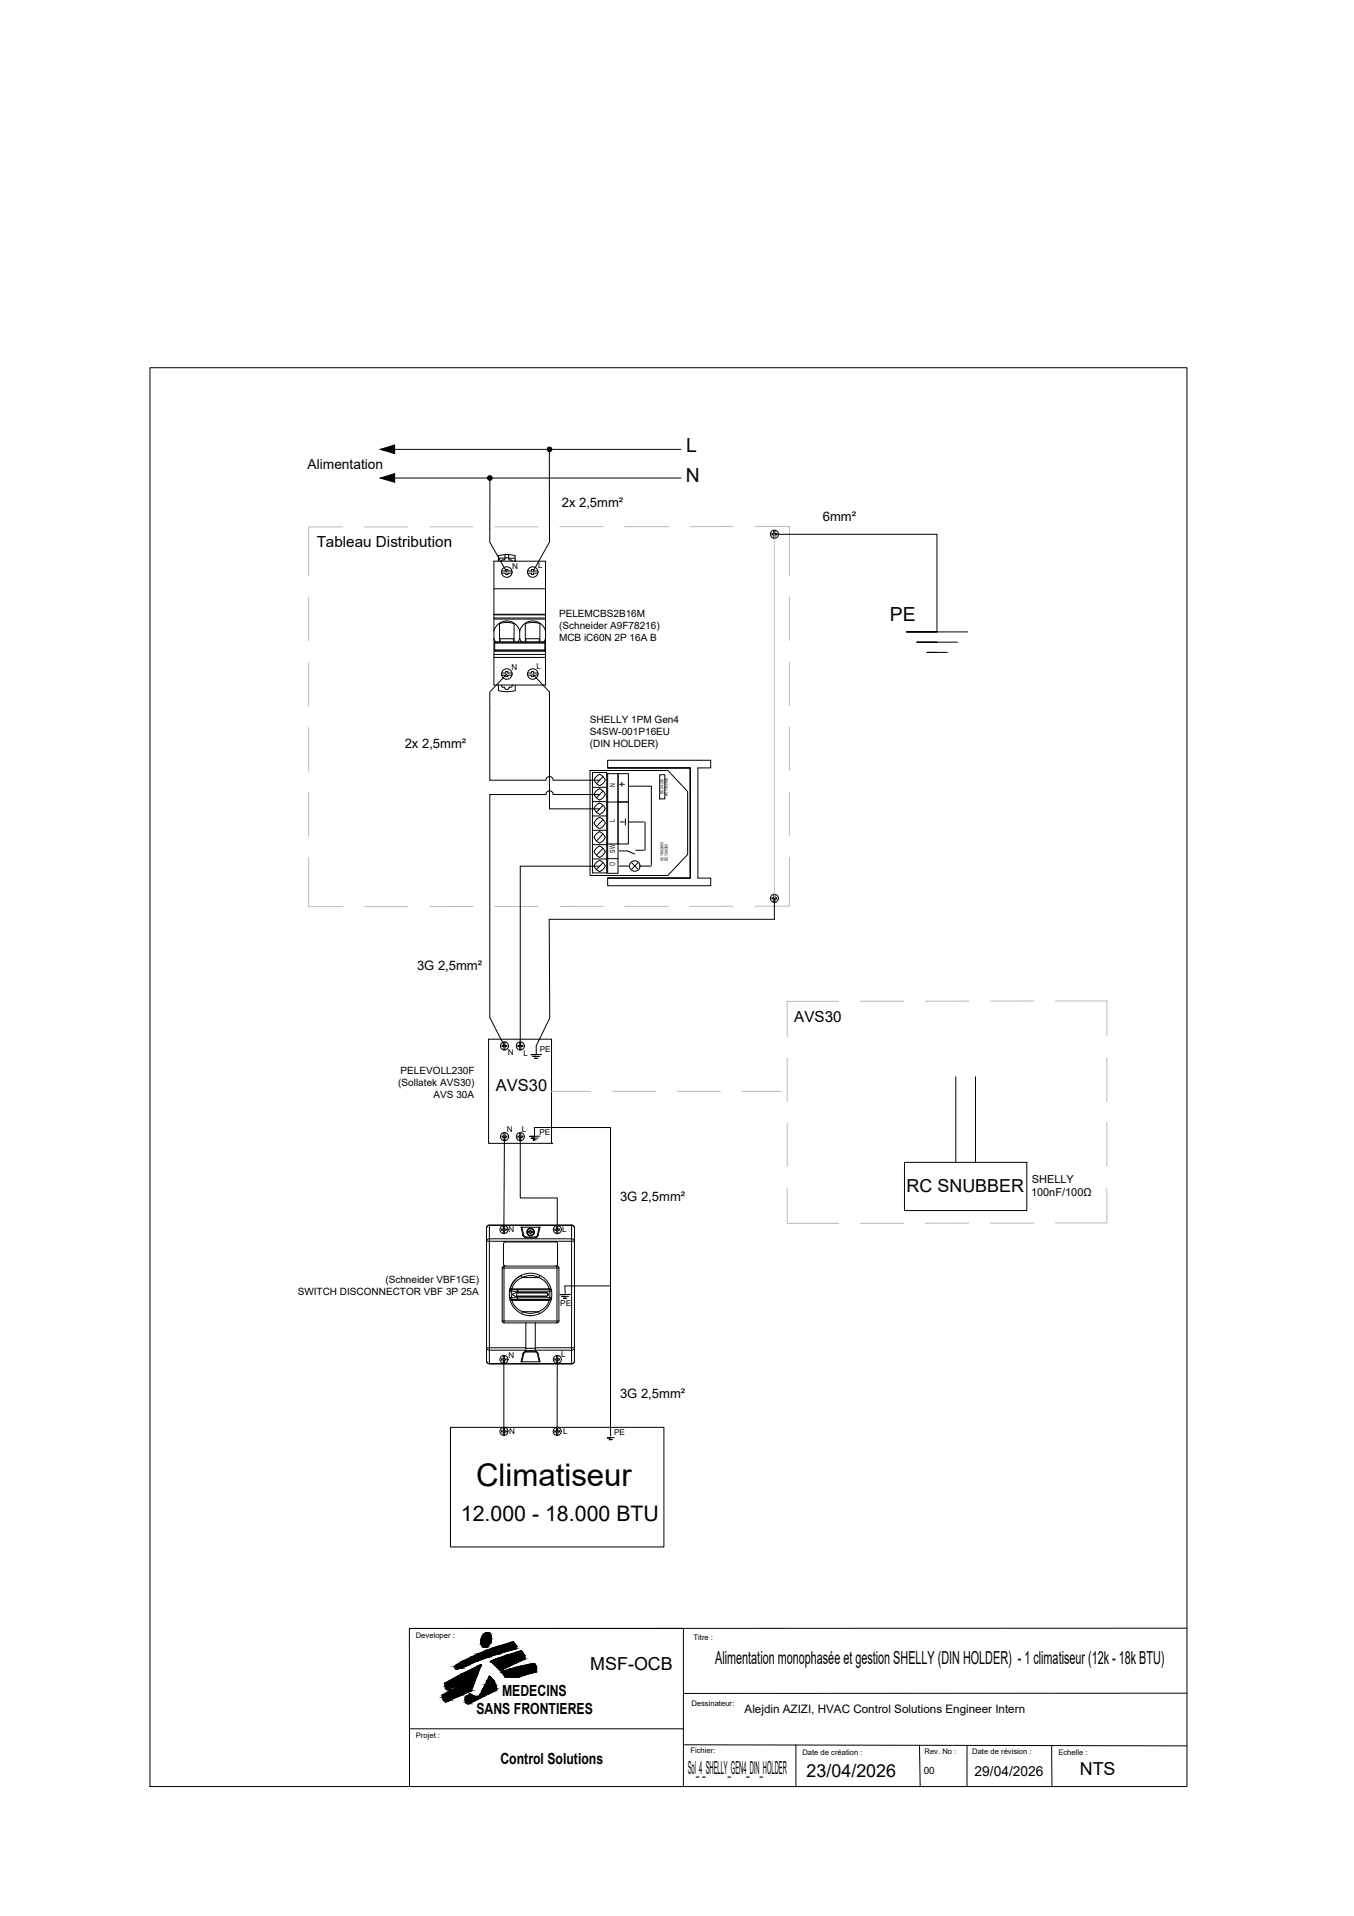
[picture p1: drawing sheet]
<svg xmlns="http://www.w3.org/2000/svg" width="210mm" height="297mm" viewBox="0 0 210 297" stroke-linecap="round" stroke-linejoin="round" font-family="sans-serif">
<!-- layer: 01_Puissance -->
<g fill="none" stroke="#000" stroke-width=".16">
<path d="M61.2 69.7h44.4M61.2 74.1h44.4M76 74.1l-.1 9.9 2.7 4.7M85.2 69.7v14.3l-2.6 4.7M120 82.8h25.3v15.2h-4.8h9.5M145.3 99.6h-3.2h6.3M78.6 104.5l-2.7 2.8v13.7h8.7a.56 .56 0 0 1 .6-.6 .56 .56 0 0 1 .6 .5M82.6 104.5l2.6 2.8v18.1M145.3 101.1h-1.6h3.2M85.7 121h7.3M85.7 123.2h7.3M85.8 123.2a.56 .56 0 0 0-.6-.6 .56 .56 0 0 0-.6 .6h-8.7v34.6l2.3 4.3"/>
<path d="M93 134.3h-12.3v27.9M120 139.3v3.2h-34.9l.1 15.3-2.1 4.3v1.4h-.8h1.7M78.2 176.2l-.1 14.4M80.7 176.2v9.5h5.7v4.9M82.9 176.4l-.6 .1 1.1-.1M83.1 163.8h-.5h1.1M83.1 164.1h-.2h.5M83.1 176.7h-.5h.3M83.7 176.1l-1.7 .1h.9v-1.4h11.7l.1 47.8M85.5 177.3h.1M85.5 161.1v.1M148.2 166.9v13.3"/>
<path d="M151.2 166.9v13.3M94.6 199.4h-7v1.3h-.8h1.7M78.1 210.8v11.1M86.4 210.8v11.1M87.6 201h-.6h1.2M87.6 201.3h-.3h.6M94.7 223.2h-.3h.6M95.2 222.9h-1.1h.6"/>
</g>
<g fill="#000" stroke="#000" stroke-width=".16">
<path d="M59 69.7l2.2-.7v1.3zM59 74.1l2.2-.7v1.4z"/>
<path d="M75.6 74.1l.1 .2 .3-.2zM75.7 74.3l.3-.2-.2 .3zM76 74.1l-.2 .3h.2z"/>
<path d="M75.8 73.8l.2 .3v-.3zM75.8 73.8l.2 .3-.3-.2zM75.7 73.9l-.1 .2h.4z"/>
<path d="M76 74.1v.3h.1zM76 74.1l.2 .2-.1 .1zM76 74.1l.2 .2 .1-.2z"/>
<path d="M76 74.1h.3l-.1-.2zM76.1 73.8l.1 .1-.2 .2zM76 73.8v.3l.1-.3z"/>
<path d="M84.9 69.7v.1l.3-.1zM84.9 69.8l.3-.1-.2 .2zM85.2 69.7l-.2 .2 .2 .1z"/>
<path d="M85 69.4l.2 .3v-.4zM85 69.4l.2 .3-.3-.2zM84.9 69.5v.2h.3z"/>
<path d="M85.2 69.7v.3l.2-.1zM85.2 69.7l.3 .1-.1 .1zM85.2 69.7l.3 .1v-.1z"/>
<path d="M85.2 69.7h.3v-.2zM85.4 69.4l.1 .1-.3 .2zM85.2 69.3v.4l.2-.3z"/>
</g>
<!-- layer: 03_Symbole -->
<g fill="none" stroke="#000" stroke-width=".16">
<path d="M23.2 57h160.8v220h-160.8zM76.6 99l.2 .5M76.6 97.8a2.07 2.07 0 0 1 2-1.5 2.07 2.07 0 0 1 2 1.5M76.6 87h8v19.2h-8zM76.6 96h8M76.6 95.8h8M76.6 95.3h8M76.6 95.2h8M76.6 91.3h8M76.7 99.5h7.8v1.5h-7.8zM76.7 99.7h7.8M76.7 99.6h7.8"/>
<path d="M77.3 86.2l-.1 .8M77.3 86.8l-.1 .2M77.4 99.5v-2.8a3.9 3.9 0 0 1 2.3 0v2.8M77.5 99.5v-.5h2.1v.5M77.8 88.5h.6v-.2h.3v.2h.7M77.8 88.9h.6v.2h.3v-.2h.7M78.3 86v.5h-1M78.9 86v.5h.9M79.2 86.8h-.3a.35 .35 0 0 0-.3-.3 .35 .35 0 0 0-.4 .3l-.4 .1-.1 .1M79.2 86.8l.2 .2M79.8 86.2l.1 .8M79.9 86.8l.1 .2"/>
<path d="M79.9 86.2l-1.4-.2-1.2 .2M80.6 99l.2 .5M80.6 97.8v1.2l-.3 .5M80.6 97.8a2.07 2.07 0 0 1 2-1.5 2.07 2.07 0 0 1 2 1.5M81.4 99.5v-2.8a3.9 3.9 0 0 1 2.3 0v2.8M81.5 99.5v-.5h2.1v.5M81.8 88.5h.6v-.2h.3v.2h.7M81.8 88.9h.6v.2h.3v-.2h.7M84.6 99l-.3 .5M120 82.2v.5h-.3v.2h.3v.6M120.1 82.2v.5h.3v.2h-.3v.6M76.6 101.9h8"/>
<path d="M76.6 101.5h8M76.7 100.9h7.8M76.7 100.8h7.8M77.3 106.2v.9l1.5 .1 1.1-.1v-.9M77.8 106.2v.2l.2 .1M77.8 104.7h.6v.2h.3v-.2h.7M77.8 104.3h.6v-.2h.3v.2h.7M77.9 106.5h.3a.37 .37 0 0 0 .4 .4 .37 .37 0 0 0 .3-.4h.3M79.4 106.2v.2l-.2 .1M81.8 104.7h.6v.2h.3v-.2h.7M81.8 104.3h.6v-.2h.3v.2h.7M91.5 119.5h12l3.1 3.2v9.8l-3.1 3.2h-12z"/>
<path d="M91.8 119.8h2.3v15.5h-2.3zM94.1 119.9h1.7v15.5h-1.7M94.2 117.9h16v1.1h-2v17.1h2v1.2h-16v-1.2h12.8v-17.1h-12.8h12.8v17.1h-12.8h12.8v-17.1h-12.8zM94.2 119.9v15.3M95.8 119.9h1.6v4.4h-1.6zM85.2 125.4h7.8M91.8 122.1h2.3M91.8 124.3h2.3M91.8 126.5h2.3M91.8 128.7h2.3M91.8 133.2h2.3M91.8 130.9h2.3"/>
<path d="M92.4 133.7a.57 .57 0 0 1 .6-.3 .57 .57 0 0 1 .5 .3 .58 .58 0 0 1 .3 .6 .58 .58 0 0 1-.3 .5 .57 .57 0 0 1-.5 .3 .57 .57 0 0 1-.6-.3 .58 .58 0 0 1-.3-.5 .58 .58 0 0 1 .3-.6zM92.4 131.5a.57 .57 0 0 1 .6-.3 .57 .57 0 0 1 .5 .3 .58 .58 0 0 1 .3 .5 .58 .58 0 0 1-.3 .6 .57 .57 0 0 1-.5 .3 .57 .57 0 0 1-.6-.3 .58 .58 0 0 1-.3-.6 .58 .58 0 0 1 .3-.5zM92.4 120.4a.57 .57 0 0 1 .6-.4 .57 .57 0 0 1 .5 .4 .58 .58 0 0 1 .3 .5 .58 .58 0 0 1-.3 .5 .57 .57 0 0 1-.5 .4 .57 .57 0 0 1-.6-.3 .58 .58 0 0 1-.3-.6 .58 .58 0 0 1 .3-.5zM92.4 127.1a.57 .57 0 0 1 .6-.4 .57 .57 0 0 1 .5 .4 .58 .58 0 0 1 .3 .5 .58 .58 0 0 1-.3 .5 .57 .57 0 0 1-.5 .4 .57 .57 0 0 1-.6-.4 .58 .58 0 0 1-.3-.5 .58 .58 0 0 1 .3-.5zM92.4 124.8a.57 .57 0 0 1 .6-.3 .57 .57 0 0 1 .5 .3 .58 .58 0 0 1 .3 .6 .58 .58 0 0 1-.3 .5 .57 .57 0 0 1-.5 .3 .57 .57 0 0 1-.6-.3 .58 .58 0 0 1-.3-.5 .58 .58 0 0 1 .3-.6zM93.5 120.4l-1 1.1M93.5 133.8l-1 1M93.5 131.5l-1 1.1M93.5 127.1l-1 1.1M93.5 122.6l-1 1.1M93.5 129.3l-1 1.1M93.5 124.9l-1 1"/>
<path d="M93.8 123.1a1.53 1.53 0 0 0-.8-.8 1.52 1.52 0 0 0-.9 .8M93.8 129.8a1.53 1.53 0 0 0-.8-.9 1.52 1.52 0 0 0-.9 .9M93.8 123.1a1.53 1.53 0 0 1-.8 .9 1.52 1.52 0 0 1-.9-.8M93.8 129.8a1.53 1.53 0 0 1-.8 .9 1.52 1.52 0 0 1-.9-.9M94.1 133.1h1.7M94.1 124.3h1.7M94.1 130.8h1.7M95.8 124.3h1.6v6.5h-1.6zM96 131.9h1.3l1.1 .5M96 134.3h1.6M96.1 127.4h.7M97 126.9v1"/>
<path d="M97.4 127.4h2.4M97.4 121.9h3.6v12.2M97.9 133.8l1 .9M98.6 131.8h1.2M98.9 133.8l-1 .9M99.2 134.3h1.8M100 127.4v4.4M102.3 120.1h.8v3.8h-.8zM120 138.6v.6h-.3v.2h.3v.5M120.1 138.6v.6h.3v.2h-.3v.5M75.7 161.1h9.8v16.2h-9.8zM78.1 161.5v.6h-.3v.1h.3v.6"/>
<path d="M78.1 175.6v.5h-.3v.2h.3v.6M78.3 161.5v.6h.3v.1h-.3v.6M78.3 175.6v.5h.3v.2h-.3v.6M80.6 161.5v.6h-.3v.1h.3v.6M80.6 175.6v.5h-.3v.2h.3v.6M80.7 161.5v.6h.3v.1h-.3v.6M80.7 175.6v.5h.3v.2h-.3v.6M75.5 192.2l.3-.1h12.8a.4 .4 0 0 1 .5 .3h-13.7zM75.6 190.1l.2-.1h12.8a.4 .4 0 0 1 .5 .4v20.6a.4 .4 0 0 1-.5 .4h-12.8l-.3-.1-.1-.3v-20.6zM75.9 189.9h12.7v21.6h-12.7M75.9 189.9v21.6M75.9 189.9l-.4 .2-.1 .2"/>
<path d="M77.9 196.6h8.7M77.9 196.6v8.2M78 190v.5h-.2v.2h.2v.6M78.1 196l.3 .3M78.1 196.3v8.8h8.2v-8.8M78.1 196.3h8.2M78.1 196.3l-.2 .3M78.2 190v.5h.3v.2h-.3v.6M78.3 192.5h7.8M78.4 192.5l-.3 .3-.1 3.2M79.3 199.9h5.8l.3 .1 .1 .2M79.3 199.9v.3"/>
<path d="M79.4 199.9h-.2l-.2 .3M79.4 199.8h5.7M79.4 199.8l-.1 .1M79.4 199.8l-.4 .3M80.2 199.9v.5h4.5M80.3 199.9v.5h4.4M80.9 190.3l.3 1.2M80.9 198.1l-.1-.4a3.2 3.2 0 0 0-1.8 2.4M80.9 198.1l-1 .6-.3 .5-.2 .6M80.9 198.1h2.6M81 198a2.93 2.93 0 0 1 2.5 0M81.1 191.5l.1 .2 .3 .2"/>
<path d="M81.2 191.5l.3 .3M81.5 191.8h1.5v.1h-1.5zM81.7 190.9h.5l.1-.2v.2h.4M81.7 191.1h.5v.2M82.2 191.3h.1M82.7 191.1h-.4v.2M83.3 191.5l-.3 .3M83.4 191.5l-.1 .2-.3 .2M83.5 198.1l1 .6 .4 .5 .2 .6M83.6 190.3l-.3 1.2 .1 .1 .3-1.3h-2.9l.3 1.3 .1-.1M83.7 197.7l-.2 .4M85.1 199.8v.4"/>
<path d="M85.1 199.8l.4 .3M86.1 192.5l.3 .3v3.2M86.3 190v.5h-.3v.2h.3v.6M86.4 196.3l.2 .3M86.4 196l-.3 .3M86.5 190v.5h.2v.2h-.2v.6M86.6 196.6v8.2M88.6 189.9l.2 .1 .3 .3M140.2 180.2h19v7.5h-19zM75.4 211l.1 .2 .4 .2M77.9 204.8l.2 .3M77.9 204.8h8.7"/>
<path d="M78 210.1v.6h-.2v.1h.2v.6M78.2 210.1v.6h.3v.1h-.3v.6M79 201.2h.1M79 200.2h.1M79 200.2h.3M79 201.2l.2 .2 .2 .1M79 201.3l.4 .3M79.3 201.1l-.3 .1M79.3 200.2l.1 1M79.3 201.5h5.8v.1h-5.7M79.3 201.2h.9M79.3 200.2h.9"/>
<path d="M79.3 201.5l.1 .1M79.3 201.2v.3M79.4 200.2h-.1M79.4 201.6a2.6 2.6 0 0 0 1.6 1.8l-.1 .3M80.1 200.4v.6l-.6-.3v-.1M80.1 200.4h-.1l-.5 .2M80.3 201.2h4.8M80.3 200.2h4.8M80.3 201v.5M81 203.4l2.5-.1a3 3 0 0 1-2.5 .1zM81.5 208.9h-6.1l.1 .3 .3 .1h5.7M81.5 205.1v4.3h1.5v-4.3"/>
<path d="M81.5 209h1.5M81.5 209.5l-.3 .1-.1 .2M81.5 209.6l-.3 .2M82.2 204a3.3 3.3 0 0 1-2.9-4.8 3.3 3.3 0 0 1 5.6-.5 3.3 3.3 0 0 1-2 5.2l-.7 .1M83 208.9h6.1a.4 .4 0 0 1-.5 .4h-5.6M83 209.5h-1.5v.1h1.5M83 209.5v.1M83 209.5l.3 .1 .1 .2M83 209.6l.3 .2M83.4 209.8l.3 1.3h-2.9l.3-1.3 .1 .1-.3 1.2M83.4 209.8l-.1 .1 .3 1.2M84.7 200.9h-4.5v.6"/>
<path d="M84.7 200.4a.29 .29 0 0 1 .3 .3 .29 .29 0 0 1-.3 .3M84.7 200.4l.2 .3-.2 .2M85.1 201.2v.3M85.1 200.2h.1M85.2 200.2v1M85.2 201.1l.3 .1M85.5 200.2h-.3M85.5 201.3l-.1 .1a.57 .57 0 0 0-.4 .6l-.6 .8-.9 .6 .1 .3M85.5 201.2l-.2 .2-.2 .1M86.3 210.1v.6h-.3v.1h.3v.6M86.5 210.1v.6h.2v.1h-.2v.6M86.6 204.8l-.2 .3"/>
<path d="M89.1 211l-.3 .4h-.2M69.8 221.3h33.1v18.5h-33.1zM78 221.3v.5h-.3v.2h.3v.5M78.2 221.3v.5h.3v.2h-.3v.5M86.3 221.3v.5h-.3v.2h.3v.5M86.5 221.3v.5h.2v.2h-.2v.5"/>
<circle cx="78.6" cy="88.7" r=".81"/>
<circle cx="82.6" cy="88.7" r=".81"/>
<circle cx="120.1" cy="82.8" r=".62"/>
<circle cx="78.6" cy="104.5" r=".81"/>
<circle cx="82.6" cy="104.5" r=".81"/>
<circle cx="98.4" cy="134.3" r=".81"/>
<circle cx="120.1" cy="139.3" r=".62"/>
<circle cx="78.2" cy="176.2" r=".62"/>
<circle cx="78.2" cy="162.2" r=".62"/>
<circle cx="80.7" cy="176.2" r=".62"/>
<circle cx="80.7" cy="162.2" r=".62"/>
<circle cx="78.1" cy="190.6" r=".62"/>
<circle cx="82.3" cy="191" r=".52"/>
<circle cx="82.3" cy="191" r=".6"/>
<circle cx="86.4" cy="190.6" r=".62"/>
<circle cx="78.1" cy="210.8" r=".62"/>
<circle cx="86.4" cy="210.8" r=".62"/>
<circle cx="78.1" cy="221.9" r=".62"/>
<circle cx="86.4" cy="221.9" r=".62"/>
</g>
<!-- layer: 04_Texte -->
<g fill="none" stroke="#000" stroke-width=".16">
<path d="M85.5 177.3h.1M63.5 252.5h42.4v24.5M70.7 258.1a35 35 0 0 1 8.9-3.6l.5 .6-.1 .5-.9 .2a42.1 42.1 0 0 0-7.5 2.8h-.4M75.1 253.2l-.4 .6a1.26 1.26 0 0 0 .2 1.5l.3 .1a1.39 1.39 0 0 0 .9-1.9M76.1 257.5a26.4 26.4 0 0 1 4.8-1.5 1.26 1.26 0 0 1 .5 1.2l-3.8 1.8-1.3-1.2-.2-.1zM77.7 259.3a17.4 17.4 0 0 1 5.2-1.4l.3 .8-.1 .5-1.6 .4-1.1 .4h-2.1zM184 252.4l-120.5 .1v24.5M63.5 268h42.4M69 260.9l2.6-1.4 3-1.4-1.5 4.1-2 .8M72.2 263l.7-.4a1.71 1.71 0 0 0 1.4 .4l1.6-3.2a2.88 2.88 0 0 1 1.1 2l-.1 .3-4.2 2-.5-.1-.1-.5zM105.9 270.5l78.1 .2M123.4 270.5v6.5"/>
<path d="M142.5 270.6l.1 6.4M149.9 270.6v6.4M163 270.6l.1 6.4M184 262.5h-78.1"/>
</g>
<!-- layer: trait fin -->
<g fill="none" stroke="#bababa" stroke-width=".16">
<path d="M47.8 92.6v6.8M53.2 81.7h-5.4v7.6M56.5 81.7h6.8M66.6 81.7h6.7M76.7 81.7h6.7M86.8 81.6h6.7M96.9 81.6h6.7M113.7 81.6h-6.7M117.1 81.6h5.3v7.6M122.4 92.6v6.7M47.8 102.7v6.7M47.8 112.8v6.7"/>
<path d="M122.4 102.6v6.8M122.4 112.7v6.8M47.8 133v7.6h5.4M47.8 122.9v6.7M122.4 132.9v7.6h-5.3M122.4 122.8v6.7M56.5 140.6h6.8M73.3 140.5l-6.7 .1M76.7 140.5h6.7M93.5 140.5h-6.7M96.9 140.5h6.7M113.7 140.5h-6.7"/>
<path d="M130 155.2h-8v5.5M133.4 155.2h6.7M150.2 155.2h-6.7M160.3 155.2h-6.8M163.6 155.2h8v5.4M85.5 169.2h6M94.9 169.2h6.7M105 169.2h6.7M115 169.2h6.1M122 164v6.8M122 174.1v6.8M171.6 164v6.7"/>
<path d="M171.6 174.1v6.7M122 184.2v5.5h8M140.1 189.6l-6.7 .1M150.2 189.6h-6.7M153.5 189.6h6.8M171.6 184.2v5.4h-8"/>
</g>
<!-- layer: Layer1 -->
<g fill="none" stroke="#bababa" stroke-width=".16">
<path d="M120 82.8v.2M120 83.1v.3M120 83.5v.3M120 83.9v.3M120 84.3v.3M120 84.7v.3M120 85.1v.3M120 85.5v.3M120 85.9v.3M120 86.3v.3M120 86.7v.3M120 87.1v.3"/>
<path d="M120 87.5v.3M120 87.9v.3M120 88.3v.2M120 88.7v.2M120 89.1v.3M120 89.5v.3M120 89.9v.2M120 90.3v.2M120 90.7v.2M120 91.1v.2M120 91.5v.2M120 91.9v.2"/>
<path d="M120 92.3v.2M120 92.7v.2M120 93.1v.2M120 93.5v.2M120 93.9v.2M120 94.2v.3M120 94.6v.3M120 95v.3M120 95.4v.3M120 95.8v.3M120 96.2v.3M120 96.6v.3"/>
<path d="M120 97v.3M120 97.4v.3M120 97.8v.3M120 98.2v.3M120 98.6v.3M120 99v.3M120 99.4v.3M120 99.8v.3M120 100.2v.3M120 100.6v.3M120 101v.3M120 101.4v.3"/>
<path d="M120 101.8v.3M120 102.2v.3M120 102.6v.3M120 103v.3M120 103.4v.2M120 103.8v.2M120 104.2v.2M120 104.6v.2M120 105v.2M120 105.4v.2M120 105.8v.2M120 106.2v.2"/>
<path d="M120 106.6v.2M120 107v.2M120 107.4v.2M120 107.7v.3M120 108.1v.3M120 108.5v.3M120 109v.2M120 109.3v.3M120 109.7v.3M120 110.1v.3M120 110.5v.3M120 110.9v.3"/>
<path d="M120 111.3v.3M120 111.7v.3M120 112.1v.3M120 112.5v.3M120 112.9v.3M120 113.3v.3M120 113.7v.3M120 114.1v.3M120 114.5v.3M120 114.9v.3M120 115.3v.3M120 115.7v.3"/>
<path d="M120 116.1v.3M120 116.5v.3M120 116.9v.2M120 117.3v.2M120 117.7v.2M120 118.1v.2M120 118.5v.2M120 118.9v.2M120 119.3v.2M120 119.7v.2M120 120.1v.2M120 120.5v.2"/>
<path d="M120 120.9v.2M120 121.2v.3M120 121.7v.2M120 122.1v.2M120 122.5v.2M120 122.8v.3M120 123.2v.3M120 123.6v.3M120 124v.3M120 124.4v.3M120 124.8v.3M120 125.2v.3"/>
<path d="M120 125.6v.3M120 126v.3M120 126.4v.3M120 126.8v.3M120 127.2v.3M120 127.6v.3M120 128v.3M120 128.4v.3M120 128.8v.3M120 129.2v.3M120 129.6v.3M120 130v.3"/>
<path d="M120 130.4v.2M120 130.8v.2M120 131.2v.3M120 131.6v.3M120 132v.2M120 132.4v.2M120 132.8v.2M120 133.2v.2M120 133.6v.2M120 134v.2M120 134.4v.2M120 134.8v.2"/>
<path d="M120 135.2v.2M120 135.6v.2M120 136v.2M120 136.3v.3M120 136.7v.3M120 137.1v.3M120 137.5v.3M120 137.9v.3M120 138.3v.3M120 138.7v.3M120 139.1v.2"/>
</g>
<!-- layer: 04_Texte -->
<g fill="#000" stroke="#000" stroke-width=".16">
<path d="M70.7 258.8h.2l-.2 .1zM71.2 258.6h.4zM74.5 258.1h.1zM74.9 255.3h.6zM75.3 253.1h.5zM75.9 259.8l.2 .2h-.3zM76.8 258.2h2.3l-1.2 .7zM79.3 254.6l.3-.1 .1 .1zM80.6 256h.3zM82.6 257.9h.3zM68.8 263.7h.8l-.5 .2zM69 261.5h1.6l-.9 .3z"/>
<path d="M72.2 264h.7l-.2 .1z"/>
<path d="M70.6 258.6l.3 .2 .3-.2zM70.6 258.6l.3 .2h-.2z"/>
<path d="M70.6 258.6h.6zM70.6 258.6h.6z"/>
<path d="M70.5 258.3l1.1 .3 .6-.3zM70.5 258.3l1.1 .3h-1z"/>
<path d="M70.7 258.1l1.5 .2 .4-.2zM70.5 258.3l.2-.2 1.5 .2z"/>
<path d="M70.7 258.1h2zM70.7 258.1h1.9z"/>
<path d="M71.6 257.6l1.1 .5 1.1-.5zM70.7 258.1l.9-.5 1.1 .5z"/>
<path d="M71.7 257.5h2.3zM71.6 257.6h2.2z"/>
<path d="M71.6 259.5l1.9 1.4 .6-1.4zM69 260.9l2.6-1.4 1.9 1.4z"/>
<path d="M74.2 258.2l-.1 1.3 .5-1.3zM71.6 259.5l2.6-1.3-.1 1.3z"/>
<path d="M74.5 258.1l.1 .1zM74.4 258.2h.2z"/>
<path d="M74.4 258.2h.2zM74.2 258.2h.2h.2z"/>
<path d="M74.9 255.3h.6zM74.9 255.3h.6l-.3 .1z"/>
<path d="M73.1 256.9l.9 .6 1.8-.6zM71.7 257.5l1.4-.6 .9 .6z"/>
<path d="M75.3 253.1l.5 .1zM75.3 253.1l.5 .1z"/>
<path d="M75.3 253.2h.6zM75.1 253.2h.8z"/>
<path d="M74.6 255l.9 .3 .4-.3zM74.6 255l.9 .3h-.6z"/>
<path d="M75.1 253.2l.9 .2-.1-.2zM75.1 253.2l.9 .2h-1z"/>
<path d="M75 253.4l1.1 .1-.1-.1zM75 253.4l1.1 .1h-1.2z"/>
<path d="M74.6 254.8l1.3 .2 .1-.2zM74.6 254.8l1.3 .2h-1.3z"/>
<path d="M75.8 260l.7 .5-.4-.5zM75.8 260l.7 .5h-1z"/>
<path d="M74.5 254.7l1.5 .1 .1-.1zM74.5 254.7l1.5 .1h-1.4z"/>
<path d="M74.9 253.5l1.2 .1v-.1zM74.9 253.5l1.2 .1h-1.3z"/>
<path d="M74.8 253.6l1.4 .2-.1-.2zM74.8 253.6l1.4 .2h-1.5z"/>
<path d="M74.5 254.6h1.6zM74.5 254.6l1.6 .1z"/>
<path d="M74.7 253.8l1.5 .2v-.2zM74.7 253.8l1.5 .2h-1.6z"/>
<path d="M74.5 254.3l1.6 .3 .1-.3zM74.5 254.3l1.6 .3h-1.6z"/>
<path d="M74.6 254l1.6 .3v-.3zM74.6 254l1.6 .3h-1.7z"/>
<path d="M76.8 258.2l.6 .7h.5zM77.4 258.9h.5l-.3 .1z"/>
<path d="M74 256.4l1.8 .5 1.4-.5zM73.1 256.9l.9-.5 1.8 .5z"/>
<path d="M74 256.4h3.2zM74 256.4h3.2z"/>
<path d="M75.4 255.8l1.8 .6 1.9-.6zM74 256.4l1.4-.6 1.8 .6z"/>
<path d="M75.6 255.8h3.7zM75.4 255.8h3.7z"/>
<path d="M79.3 254.6l.8 .5-.4-.5zM77.5 255.1l1.8-.5 .8 .5z"/>
<path d="M76.6 255.4l3.4 .2v-.2zM76.1 255.6l.5-.2 3.4 .2z"/>
<path d="M76.1 255.6l3.2 .2 .7-.2zM75.6 255.8l.5-.2 3.2 .2z"/>
<path d="M77.5 255.1l2.5 .3 .1-.3zM76.6 255.4l.9-.3 2.5 .3z"/>
<path d="M76.3 257.8l2.8 .4 1-.4zM76.3 257.8l2.8 .4h-2.3z"/>
<path d="M76.3 257.8h3.8zM76.3 257.8h3.8z"/>
<path d="M76.1 257.7l4 .1 .2-.1zM76.1 257.7l4 .1h-3.8z"/>
<path d="M76.1 257.5l4.2 .2 .4-.2zM76.1 257.5l4.2 .2h-4.2z"/>
<path d="M80.6 256h.3zM80.4 256h.5z"/>
<path d="M80.4 256l.9 .6-.4-.6zM78.6 256.6l1.8-.6 .9 .6z"/>
<path d="M76.8 257.2l3.9 .3 .6-.3zM76.1 257.5l.7-.3 3.9 .3z"/>
<path d="M78.6 256.6h2.7zM78.5 256.6h2.8z"/>
<path d="M78.5 256.6l2.9 .4-.1-.4zM77.3 257l1.2-.4 2.9 .4z"/>
<path d="M76.8 257.2h4.6zM76.8 257.2h4.5z"/>
<path d="M77.3 257l4.1 .2v-.2zM76.8 257.2l.5-.2 4.1 .2z"/>
<path d="M78.1 259.6h3.4zM78.1 259.6h3.4z"/>
<path d="M78.1 259.6l2.3 .4 1.1-.4zM78.1 259.6l2.3 .4h-2.1z"/>
<path d="M77.8 259.4l3.7 .2 1-.2zM77.8 259.4l3.7 .2h-3.4z"/>
<path d="M82.6 257.9l.5 .4-.2-.4zM80.5 258.3l2.1-.4 .5 .4z"/>
<path d="M77.7 259.3l4.8 .1 .4-.1zM77.7 259.3l4.8 .1h-4.7z"/>
<path d="M80.5 258.3l2.6 .1zM80.4 258.4h2.7z"/>
<path d="M80.4 258.4l2.8 .3-.1-.3zM79.2 258.7l1.2-.3 2.8 .3z"/>
<path d="M77.8 259.2h5.3zM77.7 259.3h5.2z"/>
<path d="M77.9 259.1l5.2 .1v-.1zM77.9 259.1l5.2 .1h-5.3z"/>
<path d="M79.2 258.7l4 .1zM79 258.8h4.2z"/>
<path d="M79 258.8l4.1 .3 .1-.3zM77.9 259.1l1.1-.3 4.1 .3z"/>
<path d="M69 261.5l.1 .3h.6zM69.1 261.8h.6l-.4 .2z"/>
<path d="M68.7 263.6l.9 .1 .3-.1zM68.7 263.6l.9 .1h-.8z"/>
<path d="M68.5 263.2l1.4 .4 .8-.4zM68.5 263.2l1.4 .4h-1.2z"/>
<path d="M69 261.4h1.9zM69 261.4l1.6 .1z"/>
<path d="M68.5 263l2.2 .2 .4-.2zM68.5 263l2.2 .2h-2.2z"/>
<path d="M68.5 262.8l2.6 .2 .5-.2zM68.5 262.8l2.6 .2h-2.6z"/>
<path d="M72.2 264l.2 .1h.3zM72.4 264.1h.3z"/>
<path d="M72.9 262.6l.4 .3zM72.4 262.9l.5-.3 .4 .3z"/>
<path d="M69.6 262.2l2 .6 1.5-.6zM68.5 262.8l1.1-.6 2 .6z"/>
<path d="M69.8 262.1l3.3 .1v-.1zM69.6 262.2l.2-.1 3.3 .1z"/>
<path d="M70.8 261.6l2.3 .5 .2-.5zM69.8 262.1l1-.5 2.3 .5z"/>
<path d="M70.9 261.5l2.4 .1v-.1zM70.9 261.5l2.4 .1h-2.5z"/>
<path d="M70.9 261.4h2.4zM70.9 261.4l2.4 .1z"/>
<path d="M68.9 261.4h4.4zM68.9 261.4h4.4z"/>
<path d="M72.4 262.9l1.3 .1-.4-.1zM72.2 263l.2-.1 1.3 .1z"/>
<path d="M69 260.9l4.3 .5 .2-.5zM69 260.9l4.3 .5h-4.4z"/>
<path d="M72.1 263.7l.8 .3 .6-.3zM72.1 263.7l.8 .3h-.7z"/>
<path d="M72.2 263h1.5zM72.2 263h1.5z"/>
<path d="M72.1 263.5l1.4 .2 .5-.2zM72.1 263.5l1.4 .2h-1.4z"/>
<path d="M72.1 263.4h2zM72.1 263.4l1.9 .1z"/>
<path d="M72.1 263.2l2 .2 .4-.2zM72.1 263.2l2 .2h-2z"/>
<path d="M72.2 263l2.3 .2 .4-.2zM72.2 263l2.3 .2h-2.4z"/>
<path d="M72.2 263h2.7zM72.2 263h2.7z"/>
<path d="M73.9 263h1.1zM73.7 263h1.2z"/>
<path d="M74.3 263h.7zM73.9 263h1.1z"/>
<path d="M74.5 262.7l.5 .3 .6-.3zM74.5 262.7l.5 .3h-.7z"/>
<path d="M75.5 260.5l1.4 .7-.4-.7zM75.5 260.5l1.4 .7h-1.7z"/>
<path d="M75.2 261.2l1.8 .6-.1-.6zM75.2 261.2l1.8 .6h-2.1z"/>
<path d="M74.7 262.1l.9 .6 1.3-.6zM74.7 262.1l.9 .6h-1.1z"/>
<path d="M74.9 261.8l2 .3 .1-.3zM74.9 261.8l2 .3h-2.2z"/>
</g>
<text font-size="4.8" x="73.8" y="230.3">Climatiseur</text>
<text font-size="3.3" x="71.4" y="235.9">12.000 - 18.000 BTU</text>
<g font-size="3">
<text x="106.3" y="70.1">L</text>
<text x="106.3" y="74.7">N</text>
<text x="138" y="96.3">PE</text>
</g>
<g font-size="2.8">
<text x="140.6" y="184.8">RC SNUBBER</text>
<text x="91.5" y="258.9">MSF-OCB</text>
<text x="110.9" y="258">Alimentation monophasée et gestion SHELLY (DIN HOLDER) - 1 climatiseur (12k - 18k BTU)</text>
<text x="106.6" y="275.1">Sol_4_SHELLY_GEN4_DIN_HOLDER</text>
<text x="125" y="275.4">23/04/2026</text>
<text x="167.4" y="275.1">NTS</text>
</g>
<text font-size="2.6" x="76.9" y="169.1">AVS30</text>
<g font-size="2.4">
<text x="49.1" y="84.8">Tableau Distribution</text>
<text x="123.1" y="158.4">AVS30</text>
<text x="77.8" y="262.9">MEDECINS</text>
<text x="73.9" y="265.7">SANS FRONTIERES</text>
<text x="77.6" y="273.4">Control Solutions</text>
</g>
<g font-size="2.1">
<text x="47.7" y="72.7">Alimentation</text>
<text x="151.1" y="275.3">29/04/2026</text>
</g>
<g font-size="2">
<text x="87.1" y="78.5">2x 2,5mm²</text>
<text x="127.6" y="80.7">6mm²</text>
<text x="62.7" y="116">2x 2,5mm²</text>
<text x="97.1" y="122" transform="rotate(-90 97.1 122)">+</text>
<text x="64.7" y="150.4">3G 2,5mm²</text>
<text x="96.1" y="186.2">3G 2,5mm²</text>
<text x="96.1" y="216.7">3G 2,5mm²</text>
</g>
<text font-size="1.8" x="115.4" y="265.6">Alejdin AZIZI, HVAC Control Solutions Engineer Intern</text>
<g font-size="1.7">
<text x="159.8" y="185.5">100nF/100Ω</text>
<text x="160" y="183.4">SHELLY</text>
</g>
<g font-size="1.6">
<text x="86.7" y="95.7">PELEMCBS2B16M</text>
<text x="86.7" y="99.4">MCB iC60N 2P 16A B</text>
<text x="86.7" y="97.5">(Schneider A9F78216)</text>
<text x="91.4" y="112.1">SHELLY 1PM Gen4</text>
<text x="91.4" y="115.9">(DIN HOLDER)</text>
<text x="91.4" y="114">S4SW-001P16EU</text>
<text x="62.1" y="166.5">PELEVOLL230F</text>
<text x="61.8" y="168.4">(Sollatek AVS30)</text>
<text x="67.2" y="170.3">AVS 30A</text>
<text x="46.2" y="200.7">SWITCH DISCONNECTOR VBF 3P 25A</text>
<text x="59.7" y="198.8">(Schneider VBF1GE)</text>
</g>
<text font-size="1.5" x="143.2" y="275.1">00</text>
<g font-size="1.3">
<text x="79.4" y="88.1">N</text>
<text x="83.4" y="88.1">L</text>
<text x="79.3" y="103.8">N</text>
<text x="83.2" y="103.7">L</text>
<text x="78.7" y="163.6">N</text>
<text x="81.1" y="163.6">L</text>
<text x="83.7" y="163.1">PE</text>
<text x="78.6" y="175.5">N</text>
<text x="80.9" y="175.5">L</text>
<text x="83.6" y="175.9">PE</text>
<text x="78.8" y="191">N</text>
<text x="87.2" y="191.1">L</text>
<text x="86.9" y="202.5">PE</text>
<text x="78.8" y="210.5">N</text>
<text x="87" y="210.4">L</text>
<text x="79" y="222.4">N</text>
<text x="87.3" y="222.4">L</text>
<text x="95.2" y="222.4">PE</text>
</g>
<g font-size="1.2">
<text x="64.5" y="253.9">Developer :</text>
<text x="107.5" y="254.3">Titre :</text>
<text x="64.5" y="269.4">Projet :</text>
<text x="107.2" y="264.5">Dessinateur:</text>
<text x="107" y="271.8">Fichier:</text>
<text x="124.4" y="272">Date de création :</text>
<text x="143.3" y="272">Rev. No :</text>
<text x="150.7" y="271.9">Date de révision :</text>
<text x="164.1" y="272">Echelle :</text>
</g>
<g font-size="1.1">
<text x="95.3" y="122" transform="rotate(-90 95.3 122)">N</text>
<text x="95.3" y="127.5" transform="rotate(-90 95.3 127.5)">L</text>
<text x="95.3" y="134.2" transform="rotate(-90 95.3 134.2)">O</text>
<text x="95.3" y="132.2" transform="rotate(-90 95.3 132.2)">SW</text>
</g>
<g font-size=".7">
<text x="102.9" y="123.1" transform="rotate(-90 102.9 123.1)">DC 24-30V</text>
<text x="103.5" y="123.5" transform="rotate(-90 103.5 123.5)">AC 110-240V</text>
<text x="102.9" y="133.5" transform="rotate(-90 102.9 133.5)">AC 16A/240V</text>
<text x="103.5" y="133.5" transform="rotate(-90 103.5 133.5)">DC 10A/30V</text>
</g>
</svg>
